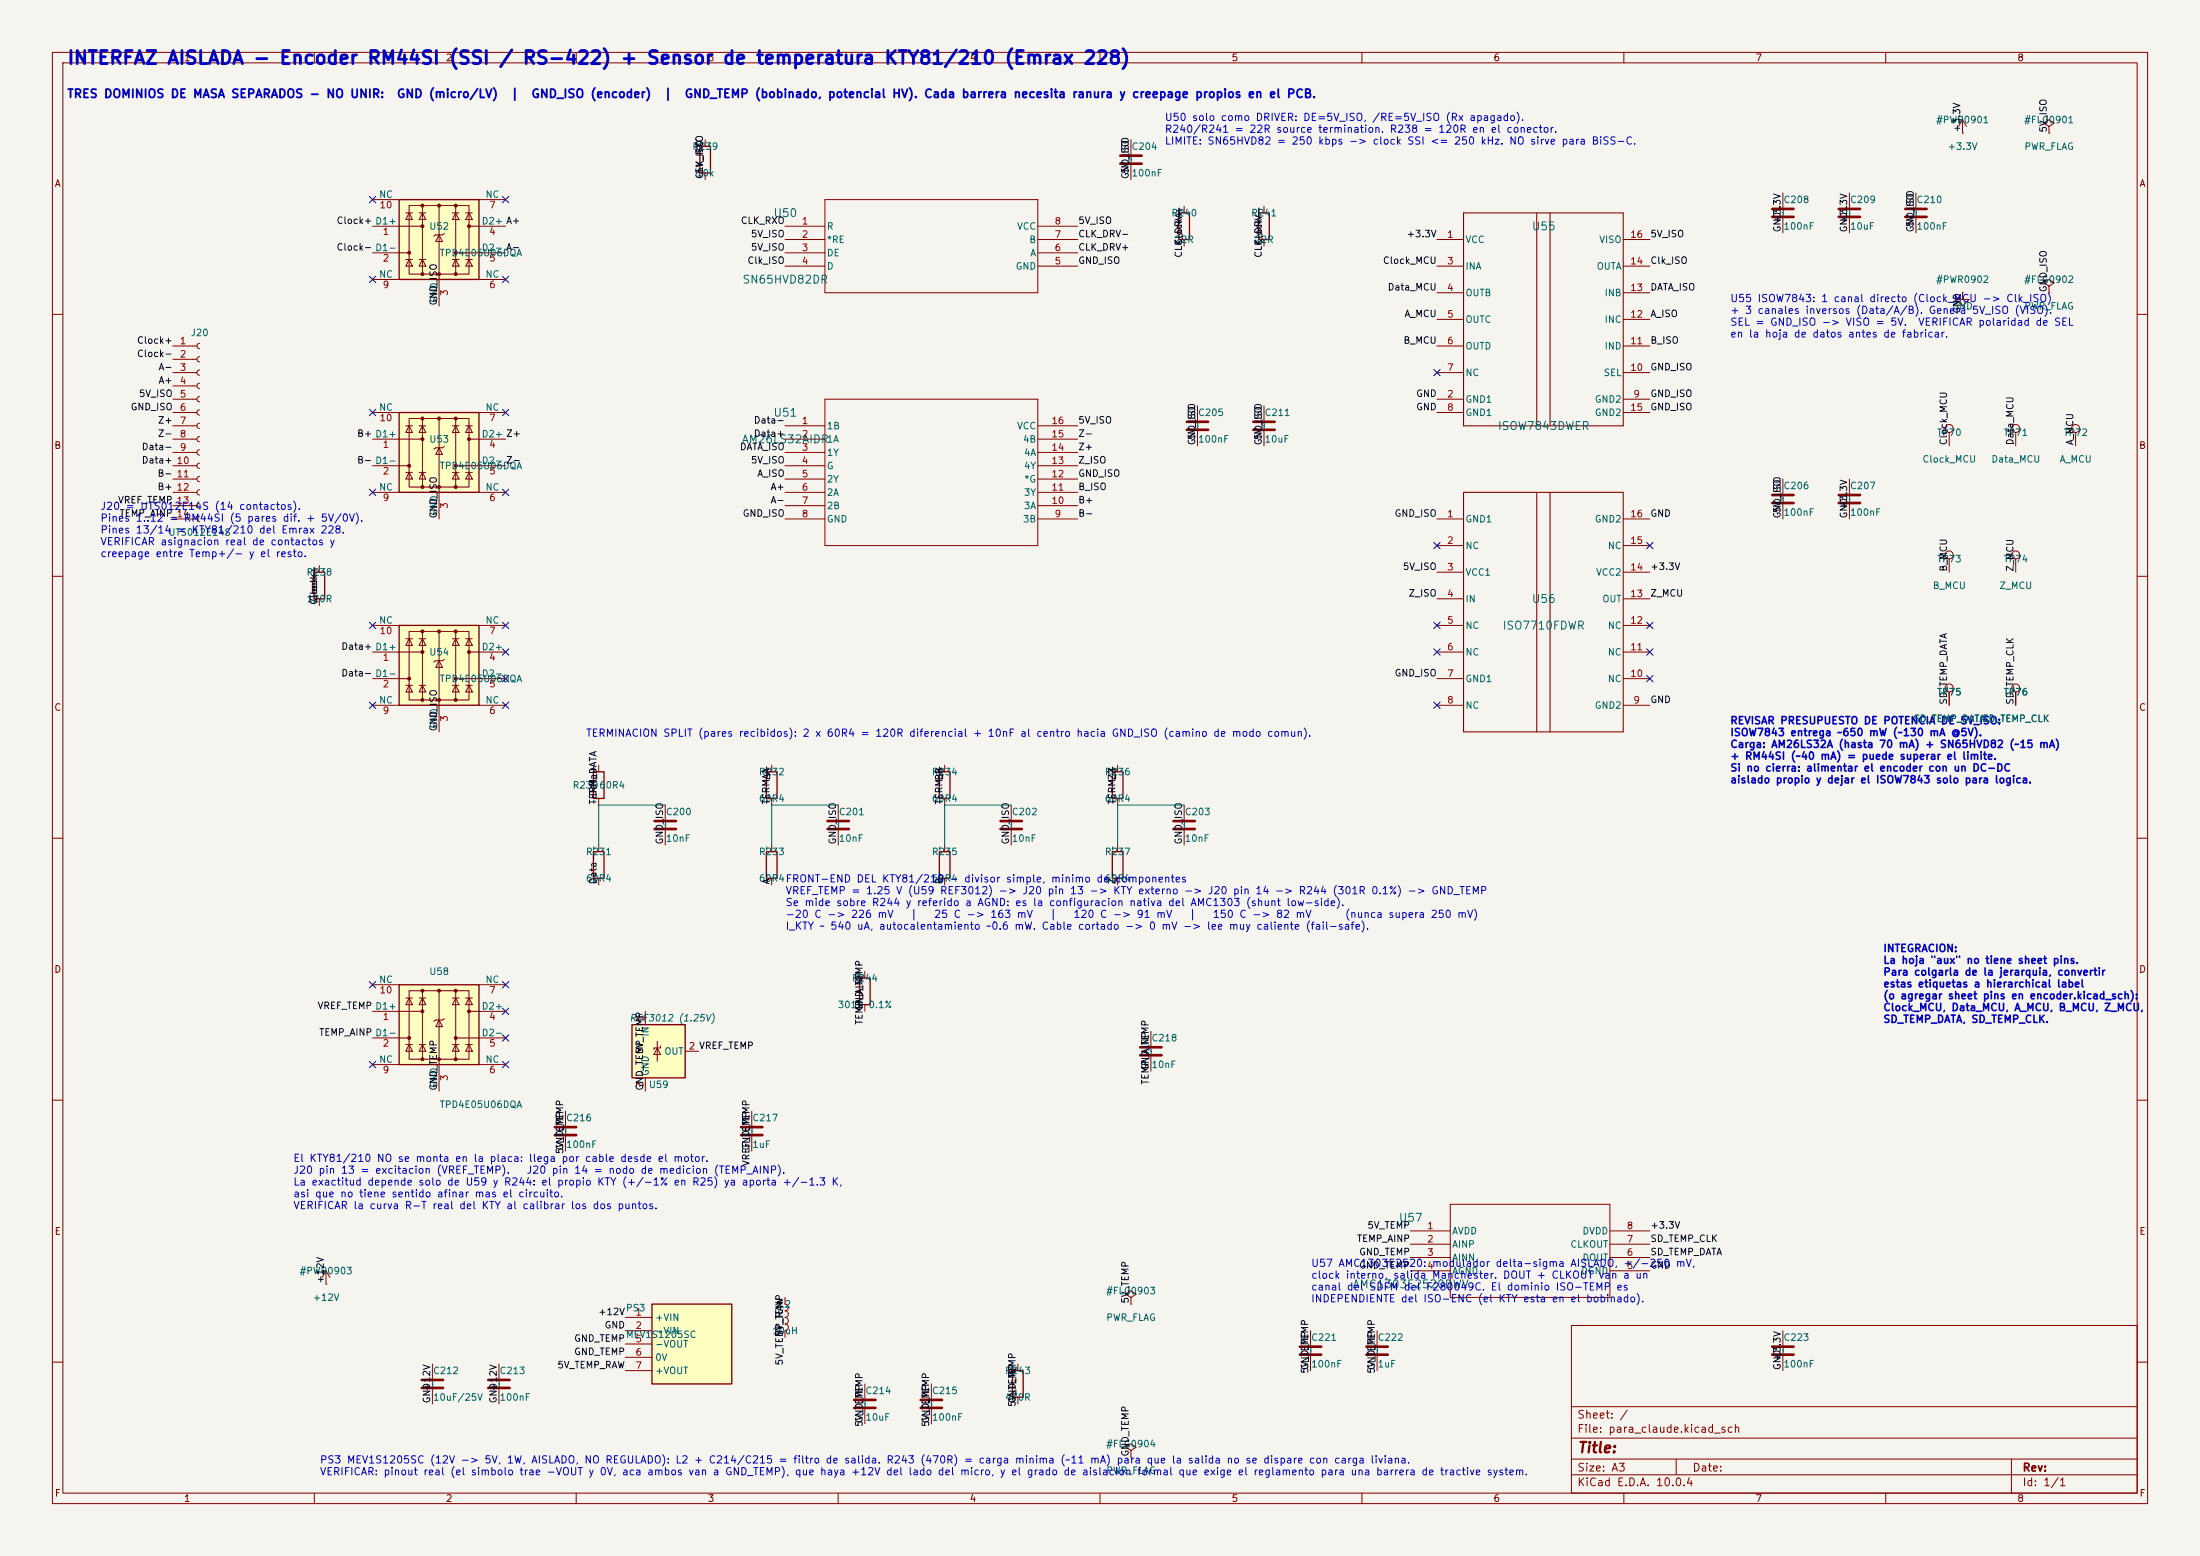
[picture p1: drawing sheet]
<svg xmlns="http://www.w3.org/2000/svg" width="420mm" height="297mm" viewBox="0 0 420 297" stroke-linecap="round" stroke-linejoin="round" font-family="sans-serif">
<path d="M0 0h420v297h-420z" fill="#f5f4ef" stroke="#f5f4ef" stroke-width=".19"/>
<g fill="none" stroke="#840000" stroke-width=".19">
<path d="M10 10h400v277h-400zM12 12h396v273h-396zM60 10v2M110 10v2M160 10v2M210 10v2M260 10v2M310 10v2M360 10v2M10 60h2M408 60h2M10 110h2"/>
<path d="M408 110h2M10 160h2M408 160h2M10 210h2M408 210h2M300 253h108v32h-108zM10 260h2M300 278.5h108M300 274.5h108M300 268.5h108M320 278.5v3M384 278.5v6.5"/>
<path d="M408 260h2M60 285v2M110 285v2M160 285v2M210 285v2M260 285v2M300 281.5h108M310 285v2M360 285v2"/>
</g>
<path d="M76.2 78.7h15.2v15.3h-15.2z" fill="#ffffc2"/>
<g fill="none" stroke="#840000" stroke-width=".19">
<path d="M241.3 39.4v1.2M241.3 45.7v1.3M274.3 45.7h5.1M274.3 50.8h5.1M274.3 55.9h5.1M309.9 45.7h5.1M309.9 50.8h5.1M309.9 55.9h5.1M33 78.7h4.6M33 76.2h4.6M33 66h4.6M33 71.1h4.6"/>
<path d="M33 68.6h4.6M33 73.7h4.6M38.1 65.5l-.4 .2-.1 .3 .1 .4 .4 .1M38.1 68.1l-.4 .1-.1 .4 .1 .3 .4 .2M38.1 70.6l-.4 .2-.1 .3 .1 .4 .4 .1M38.1 73.2l-.4 .1-.1 .4 .1 .3 .4 .2M38.1 75.7l-.4 .1-.1 .4 .1 .4 .4 .1M38.1 78.2l-.4 .2-.1 .3 .1 .4 .4 .1M71.1 78.7h5.1M78.1 79.9h11.4v13.1h-11.4zM80.6 79.9v13.1M83.8 79.9v19.2"/>
<path d="M87 79.9v13.1M91.4 78.7h5.1M241.3 77.5v2.8M274.3 78.7h5.1M274.3 76.2h5.1M274.3 61h5.1M274.3 66h5.1M274.3 71.1h5.1M309.9 78.7h5.1M309.9 76.2h5.1M309.9 61h5.1M309.9 66h5.1"/>
<path d="M309.9 71.1h5.1M33 83.8h4.6M33 88.9h4.6M33 81.3h4.6M33 94h4.6M33 86.4h4.6M33 91.4h4.6M33 96.5h4.6M33 99.1h4.6M38.1 80.8l-.4 .1-.1 .4 .1 .3 .4 .2M38.1 83.3l-.4 .2-.1 .3 .1 .4 .4 .1M38.1 85.9l-.4 .1-.1 .4 .1 .3 .4 .2"/>
<path d="M38.1 88.4l-.4 .1-.1 .4 .1 .4 .4 .1M38.1 90.9l-.4 .2-.1 .3 .1 .4 .4 .1M38.1 93.5l-.4 .1-.1 .4 .1 .3 .4 .2M38.1 96l-.4 .2-.1 .3 .1 .4 .4 .1M38.1 98.6l-.4 .1-.1 .4 .1 .3 .4 .2M71.1 83.8h9.5M71.1 88.9h7M71.1 94h5.1M77.5 81.3h1.2M77.5 90.2h1.2M78.1 81.3l.6 1.3h-1.2zM78.1 90.2l.6 1.2h-1.2z"/>
<path d="M80 81.3h1.3M80 90.2h1.3M80.6 81.3l.7 1.3h-1.3zM80.6 90.2l.7 1.2h-1.3zM83.8 85.5l.7 1.2h-1.3zM84.8 85.2l-.3 .3h-1.3l-.4 .2M86.4 81.3h1.2M86.4 90.2h1.2M87 81.3l.6 1.3h-1.2zM87 90.2l.6 1.2h-1.2zM87 88.9h9.5M88.9 81.3h1.3"/>
<path d="M88.9 90.2h1.3M89.5 81.3l.7 1.3h-1.3zM89.5 90.2l.7 1.2h-1.3zM89.5 83.8h7M91.4 94h5.1M241.3 82.3v2.8M61 108v1.2M61 114.3v1.3M114.3 146.1v1.2M114.3 152.4v1.3M127 153.7v2.8M127 158.5v2.8"/>
<path d="M114.3 161.3v1.3M114.3 167.6v1.3M62.2 245.1h.1M62.2 242.6l-.7 1.2M62.2 242.6l.8 1.2M62.2 242.6v2.5M82.5 260.3v2.8M82.5 265.2v2.8"/>
</g>
<path d="M240.3 40.6h2v5.1h-2zM76.2 78.7h15.2v15.3h-15.2zM59.9 109.2h2.1v5.1h-2.1zM113.3 147.3h2v5.1h-2zM113.3 162.6h2v5h-2z" fill="none" stroke="#840000" stroke-width=".25"/>
<g fill="#840000" stroke="#840000" stroke-width=".19">
<circle cx="78.1" cy="88.9" r=".28"/>
<circle cx="80.6" cy="79.9" r=".28"/>
<circle cx="80.6" cy="83.8" r=".28"/>
<circle cx="80.6" cy="93" r=".28"/>
<circle cx="83.8" cy="79.9" r=".28"/>
<circle cx="83.8" cy="93" r=".28"/>
<circle cx="87" cy="79.9" r=".28"/>
<circle cx="87" cy="88.9" r=".28"/>
<circle cx="87" cy="93" r=".28"/>
<circle cx="89.5" cy="83.8" r=".28"/>
</g>
<path d="M239.3 80.5h4M239.3 82h4M125 156.7h4M125 158.2h4M80.5 263.4h4.1M80.5 264.9h4.1" fill="none" stroke="#840000" stroke-width=".51"/>
<path d="M279.4 40.6h30.5v40.7h-30.5zM293.4 40.6v40.7M295.9 40.6v40.7" fill="none" stroke="#840000" stroke-width=".2"/>
<path d="M76.2 38.1h15.2v15.2h-15.2z" fill="#ffffc2"/>
<g fill="none" stroke="#840000" stroke-width=".19">
<path d="M71.1 38.1h5.1M78.1 39.2h11.4v13.1h-11.4zM80.6 39.2v13.1M83.8 39.2v19.2M87 39.2v13.1M91.4 38.1h5.1M71.1 43.2h9.5M71.1 48.3h7M71.1 53.3h5.1M77.5 40.6h1.2M77.5 49.5h1.2M78.1 40.6l.6 1.3h-1.2z"/>
<path d="M78.1 49.5l.6 1.3h-1.2zM80 40.6h1.3M80 49.5h1.3M80.6 40.6l.7 1.3h-1.3zM80.6 49.5l.7 1.3h-1.3zM83.8 44.8l.7 1.3h-1.3zM84.8 44.6l-.3 .2h-1.3l-.4 .3M86.4 40.6h1.2M86.4 49.5h1.2M87 40.6l.6 1.3h-1.2zM87 49.5l.6 1.3h-1.2zM87 48.3h9.5"/>
<path d="M88.9 40.6h1.3M88.9 49.5h1.3M89.5 40.6l.7 1.3h-1.3zM89.5 49.5l.7 1.3h-1.3zM89.5 43.2h7M91.4 53.3h5.1M228.6 77.5v2.8M228.6 82.3v2.8M160 153.7v2.8M160 158.5v2.8M194.3 260.3v1.3M194.3 266.7v1.3"/>
</g>
<path d="M76.2 38.1h15.2v15.2h-15.2zM193.3 261.6h2v5.1h-2z" fill="none" stroke="#840000" stroke-width=".25"/>
<g fill="#840000" stroke="#840000" stroke-width=".19">
<circle cx="78.1" cy="48.3" r=".28"/>
<circle cx="80.6" cy="39.2" r=".28"/>
<circle cx="80.6" cy="43.2" r=".28"/>
<circle cx="80.6" cy="52.3" r=".28"/>
<circle cx="83.8" cy="39.2" r=".28"/>
<circle cx="83.8" cy="52.3" r=".28"/>
<circle cx="87" cy="39.2" r=".28"/>
<circle cx="87" cy="48.3" r=".28"/>
<circle cx="87" cy="52.3" r=".28"/>
<circle cx="89.5" cy="43.2" r=".28"/>
</g>
<path d="M226.6 80.5h4M226.6 82h4M158 156.7h4.1M158 158.2h4.1" fill="none" stroke="#840000" stroke-width=".51"/>
<path d="M124.5 248.9h15.2v15.3h-15.2z" fill="#ffffc2"/>
<path d="M146.3 147.3h2v5.1h-2zM146.3 162.6h2v5h-2zM164.1 186.7h2v5.1h-2zM124.5 248.9h15.2v15.3h-15.2z" fill="none" stroke="#840000" stroke-width=".25"/>
<g fill="none" stroke="#840000" stroke-width=".19">
<path d="M340.4 36.8v2.8M353.1 36.8v2.8M365.8 36.8v2.8M391.2 24.1l1-.6-1-.6-1.1 .6 1.1 .6v1.3M391.2 25.4h.1M340.4 41.7v2.8M353.1 41.7v2.8M365.8 41.7v2.8M374.6 55.9v1.3h1.3l-1.3 1.2-1.2-1.2h1.2M374.6 55.9h.1M391.2 54.6l1-.6-1-.7-1.1 .7 1.1 .6v1.3M391.2 55.9h.1"/>
<path d="M157.5 76.2h40.6v27.9h-40.6zM149.9 81.3h7.6M149.9 83.8h7.6M149.9 86.4h7.6M149.9 88.9h7.6M149.9 91.4h7.6M149.9 94h7.6M149.9 96.5h7.6M149.9 99.1h7.6M198.1 81.3h7.6M198.1 83.8h7.6M198.1 86.4h7.6"/>
<path d="M198.1 88.9h7.6M198.1 91.4h7.6M198.1 94h7.6M198.1 96.5h7.6M198.1 99.1h7.6M340.4 91.4v2.8M340.4 96.3v2.8M353.1 91.4v2.8M353.1 96.3v2.8M147.3 146.1v1.2M147.3 152.4v1.3M226.1 153.7v2.8"/>
<path d="M226.1 158.5v2.8M147.3 161.3v1.3M147.3 167.6v1.3M165.1 185.4v1.3M165.1 191.8v1.2M119.4 251.5h5.1M119.4 254h5.1M119.4 256.5h5.1M119.4 259.1h5.1M149.9 247.6v1.3a.64 .64 0 0 1 .6 .7 .64 .64 0 0 1-.6 .6 .64 .64 0 0 1 .6 .6 .64 .64 0 0 1-.6 .7 .64 .64 0 0 1 .6 .6 .64 .64 0 0 1-.6 .6M149.9 252.7a.64 .64 0 0 1 .6 .7 .64 .64 0 0 1-.6 .6v1.3M95.2 260.3v2.8"/>
<path d="M95.2 265.2v2.8M119.4 261.6h5.1M165.1 264.2v2.8M165.1 269v2.8M177.8 264.2v2.8M177.8 269v2.8M215.9 276.9l1-.7-1-.6-1 .6 1 .7v1.2M215.9 278.1h.1"/>
</g>
<g fill="none" stroke="#840000" stroke-width=".51">
<path d="M338.3 39.9h4.1M351 39.9h4.1M363.7 39.9h4.1M338.3 41.4h4.1M351 41.4h4.1M363.7 41.4h4.1M338.3 94.5h4.1M338.3 96h4.1M351 94.5h4.1M351 96h4.1M224 156.7h4.1M224 158.2h4.1"/>
<path d="M93.2 263.4h4.1M93.2 264.9h4.1M163.1 267.2h4M163.1 268.7h4M175.8 267.2h4M175.8 268.7h4"/>
</g>
<path d="M76.2 119.4h15.2v15.2h-15.2z" fill="#ffffc2"/>
<g fill="none" stroke="#840000" stroke-width=".19">
<path d="M134.6 26.7v1.2M134.6 33v1.3M215.9 26.7v2.8M215.9 31.5v2.8M226.1 39.4v1.2M374.6 25.4h.1M374.6 22.9l-.7 1.2M374.6 22.9l.8 1.2M374.6 22.9v2.5M226.1 45.7v1.3M274.3 99.1h5.1M309.9 99.1h5.1"/>
<path d="M396.2 82.6v2.5M71.1 119.4h5.1M91.4 119.4h5.1M274.3 119.4h5.1M274.3 104.1h5.1M274.3 109.2h5.1M274.3 114.3h5.1M309.9 119.4h5.1M309.9 104.1h5.1M309.9 109.2h5.1M309.9 114.3h5.1M71.1 124.5h9.5"/>
<path d="M71.1 129.5h7M71.1 134.6h5.1M77.5 121.9h1.2M77.5 130.8h1.2M78.1 120.5h11.4v13.1h-11.4zM78.1 121.9l.6 1.3h-1.2zM78.1 130.8l.6 1.3h-1.2zM80 121.9h1.3M80 130.8h1.3M80.6 121.9l.7 1.3h-1.3zM80.6 130.8l.7 1.3h-1.3zM80.6 120.5v13.1"/>
<path d="M83.8 126.1l.7 1.3h-1.3zM83.8 120.5v19.2M84.8 125.9l-.3 .2h-1.3l-.4 .3M86.4 121.9h1.2M86.4 130.8h1.2M87 121.9l.6 1.3h-1.2zM87 130.8l.6 1.3h-1.2zM87 120.5v13.1M87 129.5h9.5M88.9 121.9h1.3M88.9 130.8h1.3M89.5 121.9l.7 1.3h-1.3z"/>
<path d="M89.5 130.8l.7 1.3h-1.3zM89.5 124.5h7M91.4 134.6h5.1M274.3 124.5h5.1M274.3 129.5h5.1M274.3 134.6h5.1M309.9 124.5h5.1M309.9 129.5h5.1M309.9 134.6h5.1M180.3 146.1v1.2M180.3 152.4v1.3M213.4 146.1v1.2"/>
<path d="M213.4 152.4v1.3M180.3 161.3v1.3M180.3 167.6v1.3M213.4 161.3v1.3M213.4 167.6v1.3M219.7 196.9v2.7M107.9 212.1v2.8M107.9 216.9v2.8M143.5 212.1v2.8M143.5 216.9v2.8M219.7 201.7v2.8M269.2 234.9h7.7"/>
<path d="M269.2 237.5h7.7M276.9 229.9h30.4v17.7h-30.4zM307.3 234.9h7.7M307.3 237.5h7.7M215.9 247.6l1-.6-1-.6-1 .6 1 .6v1.3M215.9 248.9h.1M250.2 254v2.8M250.2 258.8v2.8M262.9 254v2.8M262.9 258.8v2.8M269.2 240h7.7M269.2 242.6h7.7"/>
<path d="M307.3 240h7.7M307.3 242.6h7.7M340.4 254v2.8M340.4 258.8v2.8"/>
<circle cx="396.2" cy="81.8" r=".76"/>
</g>
<path d="M133.6 27.9h2v5.1h-2zM225 40.6h2.1v5.1h-2.1zM76.2 119.4h15.2v15.2h-15.2zM179.3 147.3h2.1v5.1h-2.1zM212.3 147.3h2.1v5.1h-2.1zM179.3 162.6h2.1v5h-2.1zM212.3 162.6h2.1v5h-2.1z" fill="none" stroke="#840000" stroke-width=".25"/>
<g fill="#840000" stroke="#840000" stroke-width=".19">
<circle cx="78.1" cy="129.5" r=".28"/>
<circle cx="80.6" cy="120.5" r=".28"/>
<circle cx="80.6" cy="124.5" r=".28"/>
<circle cx="80.6" cy="133.6" r=".28"/>
<circle cx="83.8" cy="120.5" r=".28"/>
<circle cx="83.8" cy="133.6" r=".28"/>
<circle cx="87" cy="120.5" r=".28"/>
<circle cx="87" cy="129.5" r=".28"/>
<circle cx="87" cy="133.6" r=".28"/>
<circle cx="89.5" cy="124.5" r=".28"/>
</g>
<g fill="none" stroke="#840000" stroke-width=".51">
<path d="M213.9 29.7h4M213.9 31.2h4M217.7 199.9h4M105.9 215.1h4.1M105.9 216.7h4.1M141.5 215.1h4M141.5 216.7h4M217.7 201.4h4M248.2 257h4M248.2 258.6h4M260.9 257h4M260.9 258.6h4"/>
<path d="M338.3 257h4.1M338.3 258.6h4.1"/>
</g>
<path d="M279.4 94h30.5v45.7h-30.5zM293.4 94v45.7M295.9 94v45.7" fill="none" stroke="#840000" stroke-width=".2"/>
<path d="M120.6 195.6h10.2v10.1h-10.2z" fill="#ffffc2"/>
<path d="M120.6 195.6h10.2v10.1h-10.2z" fill="none" stroke="#840000" stroke-width=".25"/>
<path d="M193 153.7v2.8M193 158.5v2.8M123.2 193v2.6M125.5 198.8v3.8M126.1 199.6v.4h-1.3v.4M123.2 205.7v2.6M125.5 200l.6 1.3h-1.3zM130.8 200.7h2.5" fill="none" stroke="#840000" stroke-width=".19"/>
<path d="M191 156.7h4.1M191 158.2h4.1" fill="none" stroke="#840000" stroke-width=".51"/>
<path d="M76.2 188h15.2v15.2h-15.2z" fill="#ffffc2"/>
<g fill="none" stroke="#840000" stroke-width=".19">
<path d="M157.5 38.1h40.6v17.8h-40.6zM149.9 43.2h7.6M149.9 45.7h7.6M149.9 48.3h7.6M149.9 50.8h7.6M198.1 43.2h7.6M198.1 45.7h7.6M198.1 48.3h7.6M198.1 50.8h7.6M372.1 82.6v2.5M384.8 82.6v2.5M372.1 106.7v2.5"/>
<path d="M384.8 106.7v2.5M372.1 132.1v2.5M384.8 132.1v2.5M71.1 193h9.5M71.1 198.1h7M71.1 188h5.1M77.5 190.5h1.2M77.5 199.4h1.2M78.1 189.1h11.4v13.1h-11.4zM78.1 190.5l.6 1.3h-1.2zM78.1 199.4l.6 1.3h-1.2zM80 190.5h1.3"/>
<path d="M80 199.4h1.3M80.6 190.5l.7 1.3h-1.3zM80.6 199.4l.7 1.3h-1.3zM80.6 189.1v13.1M83.8 194.7l.7 1.3h-1.3zM83.8 189.1v19.2M84.8 194.4l-.3 .3h-1.3l-.4 .2M86.4 190.5h1.2M86.4 199.4h1.2M87 190.5l.6 1.3h-1.2zM87 199.4l.6 1.3h-1.2zM87 189.1v13.1"/>
<path d="M87 198.1h9.5M88.9 190.5h1.3M88.9 199.4h1.3M89.5 190.5l.7 1.3h-1.3zM89.5 199.4l.7 1.3h-1.3zM89.5 193h7M91.4 188h5.1M71.1 203.2h5.1M91.4 203.2h5.1"/>
<circle cx="372.1" cy="81.8" r=".76"/>
<circle cx="384.8" cy="81.8" r=".76"/>
<circle cx="372.1" cy="105.9" r=".76"/>
<circle cx="384.8" cy="105.9" r=".76"/>
<circle cx="372.1" cy="131.3" r=".76"/>
<circle cx="384.8" cy="131.3" r=".76"/>
</g>
<path d="M76.2 188h15.2v15.2h-15.2z" fill="none" stroke="#840000" stroke-width=".25"/>
<g fill="#840000" stroke="#840000" stroke-width=".19">
<circle cx="78.1" cy="198.1" r=".28"/>
<circle cx="80.6" cy="189.1" r=".28"/>
<circle cx="80.6" cy="193" r=".28"/>
<circle cx="80.6" cy="202.2" r=".28"/>
<circle cx="83.8" cy="189.1" r=".28"/>
<circle cx="83.8" cy="202.2" r=".28"/>
<circle cx="87" cy="189.1" r=".28"/>
<circle cx="87" cy="198.1" r=".28"/>
<circle cx="87" cy="202.2" r=".28"/>
<circle cx="89.5" cy="193" r=".28"/>
</g>
<path d="M127 153.7h-12.7v7.6M160 153.7h-12.7v7.6M193 153.7h-12.7v7.6M226.1 153.7h-12.7v7.6" fill="none" stroke="#009600" stroke-width=".19"/>
<g fill="none" stroke="#000084" stroke-width=".19">
<path d="M70.5 37.5l1.2 1.2M71.7 37.5l-1.2 1.2M95.9 37.5l1.2 1.2M97.1 37.5l-1.2 1.2M70.5 52.7l1.2 1.2M71.7 52.7l-1.2 1.2M95.9 52.7l1.2 1.2M97.1 52.7l-1.2 1.2M70.5 78.1l1.2 1.2M71.7 78.1l-1.2 1.2M95.9 78.1l1.2 1.2M97.1 78.1l-1.2 1.2"/>
<path d="M273.7 70.5l1.2 1.2M274.9 70.5l-1.2 1.2M70.5 93.4l1.2 1.2M71.7 93.4l-1.2 1.2M95.9 93.4l1.2 1.2M97.1 93.4l-1.2 1.2M70.5 118.8l1.2 1.2M71.7 118.8l-1.2 1.2M95.9 118.8l1.2 1.2M97.1 118.8l-1.2 1.2M273.7 103.5l1.2 1.2M273.7 118.8l1.2 1.2"/>
<path d="M274.9 103.5l-1.2 1.2M274.9 118.8l-1.2 1.2M314.4 118.8l1.2 1.2M314.4 103.5l1.2 1.2M315.6 118.8l-1.2 1.2M315.6 103.5l-1.2 1.2M70.5 134l1.2 1.2M71.7 134l-1.2 1.2M95.9 128.9l1.2 1.2M95.9 123.9l1.2 1.2M95.9 134l1.2 1.2M97.1 128.9l-1.2 1.2"/>
<path d="M97.1 123.9l-1.2 1.2M97.1 134l-1.2 1.2M273.7 134l1.2 1.2M273.7 123.9l1.2 1.2M274.9 134l-1.2 1.2M274.9 123.9l-1.2 1.2M314.4 128.9l1.2 1.2M314.4 123.9l1.2 1.2M315.6 128.9l-1.2 1.2M315.6 123.9l-1.2 1.2M70.5 187.4l1.2 1.2M71.7 187.4l-1.2 1.2"/>
<path d="M95.9 192.4l1.2 1.2M95.9 197.5l1.2 1.2M95.9 187.4l1.2 1.2M97.1 192.4l-1.2 1.2M97.1 197.5l-1.2 1.2M97.1 187.4l-1.2 1.2M70.5 202.6l1.2 1.2M71.7 202.6l-1.2 1.2M95.9 202.6l1.2 1.2M97.1 202.6l-1.2 1.2"/>
</g>
<text font-size="2.5" fill="#0000c2" x="12.7" y="12.9">INTERFAZ AISLADA - Encoder RM44SI (SSI / RS-422) + Sensor de temperatura KTY81/210 (Emrax 228)</text>
<text font-size="2" fill="#840000" x="301" y="277.8">Title:</text>
<g font-size="1.6" fill="#0000c2">
<text x="12.7" y="19.1">TRES DOMINIOS DE MASA SEPARADOS - NO UNIR:</text>
<text x="75.6" y="19.1">GND (micro/LV)</text>
<text x="97.3" y="19.1">|</text>
<text x="101.3" y="19.1">GND_ISO (encoder)</text>
<text x="126.6" y="19.1">|</text>
<text x="130.6" y="19.1">GND_TEMP (bobinado, potencial HV). Cada barrera necesita ranura y creepage propios en el PCB.</text>
</g>
<g font-size="1.5" fill="#006464">
<text x="147.5" y="41.8">U50</text>
<text x="292.3" y="44.3">U55</text>
<text x="141.6" y="54.5">SN65HVD82DR</text>
<text x="147.5" y="79.9">U51</text>
<text x="285.8" y="82.4">ISOW7843DWER</text>
<text x="141.5" y="85">AM26LS32AIDR</text>
<text x="292.3" y="115.5">U56</text>
<text x="286.7" y="120.5">ISO7710FDWR</text>
<text x="266.9" y="233.6">U57</text>
<text x="258.1" y="246.3">AMC1303E2520DWV</text>
</g>
<g font-size="1.5" fill="#840000">
<text x="301" y="273.8">File: para_claude.kicad_sch</text>
<text x="301" y="271.1">Sheet: /</text>
<text x="301" y="281.2">Size: A3</text>
<text x="323" y="281.2">Date:</text>
<text x="386" y="281.2">Rev:</text>
<text x="301" y="284">KiCad E.D.A. 10.0.4</text>
<text x="386" y="284">Id: 1/1</text>
</g>
<g font-size="1.4" fill="#0000c2">
<text x="222.2" y="23.4">U50 solo como DRIVER: DE=5V_ISO, /RE=5V_ISO (Rx apagado).</text>
<text x="222.2" y="25.7">R240/R241 = 22R source termination. R238 = 120R en el conector.</text>
<text x="222.2" y="27.9">LIMITE: SN65HVD82 = 250 kbps -&gt; clock SSI &lt;= 250 kHz. NO sirve para BiSS-C.</text>
<text x="330.2" y="58">U55 ISOW7843: 1 canal directo (Clock_MCU -&gt; Clk_ISO)</text>
<text x="330.2" y="60.3">+ 3 canales inversos (Data/A/B). Genera 5V_ISO (VISO).</text>
<text x="330.2" y="62.5">SEL = GND_ISO -&gt; VISO = 5V.</text>
<text x="330.2" y="64.8">en la hoja de datos antes de fabricar.</text>
<text x="366.1" y="62.5">VERIFICAR polaridad de SEL</text>
<text x="19" y="97.7">J20 = UTS012E14S (14 contactos).</text>
<text x="19" y="99.9">Pines 1..12 = RM44SI (5 pares dif. + 5V/0V).</text>
<text x="19" y="102.2">Pines 13/14 = KTY81/210 del Emrax 228.</text>
<text x="19" y="104.4">VERIFICAR asignacion real de contactos y</text>
<text x="19" y="106.7">creepage entre Temp+/- y el resto.</text>
<text x="111.8" y="141">TERMINACION SPLIT (pares recibidos): 2 x 60R4 = 120R diferencial + 10nF al centro hacia GND_ISO (camino de modo comun).</text>
<text x="330.2" y="138.6">REVISAR PRESUPUESTO DE POTENCIA DE 5V_ISO:</text>
<text x="330.2" y="140.8">ISOW7843 entrega ~650 mW (~130 mA @5V).</text>
<text x="330.2" y="143.1">Carga: AM26LS32A (hasta 70 mA) + SN65HVD82 (~15 mA)</text>
<text x="330.2" y="145.4">+ RM44SI (~40 mA) = puede superar el limite.</text>
<text x="330.2" y="147.6">Si no cierra: alimentar el encoder con un DC-DC</text>
<text x="330.2" y="149.9">aislado propio y dejar el ISOW7843 solo para logica.</text>
<text x="149.9" y="171">VREF_TEMP = 1.25 V (U59 REF3012) -&gt; J20 pin 13 -&gt; KTY externo -&gt; J20 pin 14 -&gt; R244 (301R 0.1%) -&gt; GND_TEMP</text>
<text x="149.9" y="173.3">Se mide sobre R244 y referido a AGND: es la configuracion nativa del AMC1303 (shunt low-side).</text>
<text x="149.9" y="175.5">-20 C -&gt; 226 mV</text>
<text x="149.9" y="177.8">I_KTY ~ 540 uA, autocalentamiento ~0.6 mW. Cable cortado -&gt; 0 mV -&gt; lee muy caliente (fail-safe).</text>
<text x="173.7" y="175.5">|</text>
<text x="178.2" y="175.5">25 C -&gt; 163 mV</text>
<text x="200.3" y="175.5">|</text>
<text x="204.8" y="175.5">120 C -&gt; 91 mV</text>
<text x="226.9" y="175.5">|</text>
<text x="231.4" y="175.5">150 C -&gt; 82 mV</text>
<text x="256.7" y="175.5">(nunca supera 250 mV)</text>
<text x="359.4" y="182.1">INTEGRACION:</text>
<text x="359.4" y="184.3">La hoja &quot;aux&quot; no tiene sheet pins.</text>
<text x="359.4" y="186.6">Para colgarla de la jerarquia, convertir</text>
<text x="359.4" y="188.8">estas etiquetas a hierarchical label</text>
<text x="359.4" y="191.1">(o agregar sheet pins en encoder.kicad_sch):</text>
<text x="359.4" y="193.3">Clock_MCU, Data_MCU, A_MCU, B_MCU, Z_MCU,</text>
<text x="359.4" y="195.6">SD_TEMP_DATA, SD_TEMP_CLK.</text>
<text x="55.9" y="222.1">El KTY81/210 NO se monta en la placa: llega por cable desde el motor.</text>
<text x="55.9" y="224.4">J20 pin 13 = excitacion (VREF_TEMP).</text>
<text x="55.9" y="226.6">La exactitud depende solo de U59 y R244: el propio KTY (+/-1% en R25) ya aporta +/-1.3 K,</text>
<text x="100.4" y="224.4">J20 pin 14 = nodo de medicion (TEMP_AINP).</text>
<text x="55.9" y="228.9">asi que no tiene sentido afinar mas el circuito.</text>
<text x="55.9" y="231.1">VERIFICAR la curva R-T real del KTY al calibrar los dos puntos.</text>
<text x="250.2" y="242.2">U57 AMC1303E2520: modulador delta-sigma AISLADO, +/-250</text>
<text x="250.2" y="244.4">clock interno, salida Manchester. DOUT + CLKOUT van a un</text>
<text x="250.2" y="246.7">canal del SDFM del F280049C. El dominio ISO-TEMP</text>
<text x="250.2" y="248.9">INDEPENDIENTE del ISO-ENC (el KTY esta en el bobinado).</text>
<text x="308.5" y="246.7">es</text>
<text x="61" y="279.7">PS3 MEV1S1205SC (12V -&gt; 5V, 1W, AISLADO, NO REGULADO): L2 + C214/C215 = filtro de salida. R243 (470R) = carga minima (~11 mA) para que la salida no se dispare con carga liviana.</text>
<text x="61" y="281.9">VERIFICAR: pinout real (el simbolo trae -VOUT y 0V, aca ambos van a GND_TEMP), que haya +12V del lado del micro, y el grado de aislacion formal que exige el reglamento para una barrera de tractive system.</text>
</g>
<g font-size="1.3" fill="#840000">
<text x="35" y="12">1</text>
<text x="85" y="12">2</text>
<text x="135" y="12">3</text>
<text x="185" y="12">4</text>
<text x="235" y="12">5</text>
<text x="285" y="12">6</text>
<text x="335" y="12">7</text>
<text x="385" y="12">8</text>
<text x="10.3" y="36">A</text>
<text x="408.3" y="36">A</text>
<text x="10.3" y="86">B</text>
<text x="408.2" y="86">B</text>
<text x="10.3" y="136">C</text>
<text x="408.2" y="136">C</text>
<text x="10.3" y="186">D</text>
<text x="408.2" y="186">D</text>
<text x="10.3" y="236">E</text>
<text x="408.3" y="236">E</text>
<text x="10.3" y="286">F</text>
<text x="35" y="287">1</text>
<text x="85" y="287">2</text>
<text x="135" y="287">3</text>
<text x="185" y="287">4</text>
<text x="235" y="287">5</text>
<text x="285" y="287">6</text>
<text x="335" y="287">7</text>
<text x="385" y="287">8</text>
<text x="408.3" y="286">F</text>
</g>
<g font-size="1.3" fill="#006464">
<text x="369.5" y="23.8">#PWR0901</text>
<text x="386.3" y="23.8">#FLG0901</text>
<text x="132.1" y="28.9">R239</text>
<text x="134.6" y="27.9" transform="rotate(-90 134.6 27.9)">~</text>
<text x="215.9" y="28.9">C204</text>
<text x="371.7" y="28.9">+3.3V</text>
<text x="386.3" y="28.9">PWR_FLAG</text>
<text x="132.8" y="34">10k</text>
<text x="134.6" y="34.2" transform="rotate(-90 134.6 34.2)">~5V_ISO</text>
<text x="215.9" y="34">100nF</text>
<text x="216.9" y="30.8" transform="rotate(-90 216.9 30.8)">~</text>
<text x="72.3" y="38.1">NC</text>
<text x="92.6" y="38.1">NC</text>
<text x="223.5" y="41.6">R240</text>
<text x="238.7" y="41.6">R241</text>
<text x="340.4" y="39.1">C208</text>
<text x="341.3" y="41" transform="rotate(-90 341.3 41)">~</text>
<text x="353.1" y="39.1">C209</text>
<text x="354" y="41" transform="rotate(-90 354 41)">~</text>
<text x="365.8" y="39.1">C210</text>
<text x="366.7" y="41" transform="rotate(-90 366.7 41)">~</text>
<text x="81.8" y="44.2">U52</text>
<text x="91.9" y="43.2">D2+ A+</text>
<text x="157.7" y="44.2">R</text>
<text x="157.7" y="46.7">*RE</text>
<text x="194" y="44.2">VCC</text>
<text x="196.4" y="46.7">B</text>
<text x="224.1" y="46.7">22R</text>
<text x="226" y="46.9" transform="rotate(-90 226 46.9)">~</text>
<text x="239.4" y="46.7">22R</text>
<text x="241.3" y="46.9" transform="rotate(-90 241.3 46.9)">~</text>
<text x="279.7" y="46.7">VCC</text>
<text x="305.2" y="46.7">VISO</text>
<text x="340.4" y="44.2">100nF</text>
<text x="353.1" y="44.2">10uF</text>
<text x="365.8" y="44.2">100nF</text>
<text x="72.3" y="53.3">NC</text>
<text x="83.8" y="49.2">TPD4E05U06DQA</text>
<text x="91.9" y="48.2">D2- A-</text>
<text x="92.6" y="53.3">NC</text>
<text x="157.7" y="49.2">DE</text>
<text x="157.7" y="51.8">D</text>
<text x="193.8" y="51.8">GND</text>
<text x="196.6" y="49.2">A</text>
<text x="279.7" y="51.8">INA</text>
<text x="304.7" y="51.8">OUTA</text>
<text x="83.8" y="57.9" transform="rotate(-90 83.8 57.9)">GND</text>
<text x="279.7" y="56.9">OUTB</text>
<text x="306.2" y="56.9">INB</text>
<text x="369.5" y="54.3">#PWR0902</text>
<text x="372.6" y="59.4">GND</text>
<text x="386.3" y="54.3">#FLG0902</text>
<text x="386.3" y="59.4">PWR_FLAG</text>
<text x="36.3" y="64.5">J20</text>
<text x="279.7" y="61.9">OUTC</text>
<text x="306.2" y="61.9">INC</text>
<text x="279.7" y="67">OUTD</text>
<text x="306.2" y="67">IND</text>
<text x="279.7" y="77.2">GND1</text>
<text x="279.7" y="72.1">NC</text>
<text x="304.3" y="77.2">GND2</text>
<text x="306" y="72.1">SEL</text>
<text x="72.3" y="78.7">NC</text>
<text x="91.9" y="83.8">D2+ Z+</text>
<text x="92.6" y="78.7">NC</text>
<text x="157.7" y="82.3">1B</text>
<text x="194" y="82.3">VCC</text>
<text x="228.6" y="79.7">C205</text>
<text x="229.6" y="81.6" transform="rotate(-90 229.6 81.6)">~</text>
<text x="241.3" y="79.7">C211</text>
<text x="242.3" y="81.6" transform="rotate(-90 242.3 81.6)">~</text>
<text x="279.7" y="79.7">GND1</text>
<text x="304.3" y="79.7">GND2</text>
<text x="369.7" y="83.5">TP70</text>
<text x="382.4" y="83.5">TP71</text>
<text x="393.8" y="83.5">TP72</text>
<text x="81.8" y="84.8">U53</text>
<text x="83.8" y="89.9">TPD4E05U06DQA</text>
<text x="91.9" y="88.9">D2- Z-</text>
<text x="157.7" y="84.8">1A</text>
<text x="157.7" y="87.3">1Y</text>
<text x="157.7" y="89.9">G</text>
<text x="195.2" y="84.8">4B</text>
<text x="195.4" y="89.9">4Y</text>
<text x="195.4" y="87.3">4A</text>
<text x="228.6" y="84.8">100nF</text>
<text x="241.3" y="84.8">10uF</text>
<text x="366.9" y="88.6">Clock_MCU</text>
<text x="380.1" y="88.6">Data_MCU</text>
<text x="393.1" y="88.6">A_MCU</text>
<text x="72.3" y="94">NC</text>
<text x="92.6" y="94">NC</text>
<text x="157.7" y="92.4">2Y</text>
<text x="157.7" y="95">2A</text>
<text x="195.4" y="95">3Y</text>
<text x="195.4" y="92.4">*G</text>
<text x="340.4" y="93.7">C206</text>
<text x="341.3" y="95.6" transform="rotate(-90 341.3 95.6)">~</text>
<text x="353.1" y="93.7">C207</text>
<text x="354" y="95.6" transform="rotate(-90 354 95.6)">~</text>
<text x="83.8" y="98.6" transform="rotate(-90 83.8 98.6)">GND</text>
<text x="157.7" y="97.5">2B</text>
<text x="157.7" y="100">GND</text>
<text x="195.2" y="100">3B</text>
<text x="195.4" y="97.5">3A</text>
<text x="279.7" y="100">GND1</text>
<text x="304.3" y="100">GND2</text>
<text x="340.4" y="98.8">100nF</text>
<text x="353.1" y="98.8">100nF</text>
<text x="32" y="102.6">UTS012E14S</text>
<text x="279.7" y="105.1">NC</text>
<text x="306.8" y="105.1">NC</text>
<text x="369.7" y="107.7">TP73</text>
<text x="382.4" y="107.7">TP74</text>
<text x="58.4" y="110.2">R238</text>
<text x="279.7" y="110.2">VCC1</text>
<text x="304.6" y="110.2">VCC2</text>
<text x="368.9" y="112.7">B_MCU</text>
<text x="381.6" y="112.7">Z_MCU</text>
<text x="58.4" y="115.3">120R</text>
<text x="60.9" y="115.5" transform="rotate(-90 60.9 115.5)">~Clock+</text>
<text x="72.3" y="119.4">NC</text>
<text x="92.6" y="119.4">NC</text>
<text x="279.7" y="115.3">IN</text>
<text x="305.8" y="115.3">OUT</text>
<text x="81.8" y="125.4">U54</text>
<text x="91.9" y="124.4">D2+</text>
<text x="279.7" y="120.4">NC</text>
<text x="279.7" y="125.4">NC</text>
<text x="306.8" y="125.4">NC</text>
<text x="306.8" y="120.4">NC</text>
<text x="83.8" y="130.5">TPD4E05U06DQA</text>
<text x="91.9" y="129.5">D2-</text>
<text x="279.7" y="130.5">GND1</text>
<text x="306.8" y="130.5">NC</text>
<text x="72.3" y="134.6">NC</text>
<text x="92.6" y="134.6">NC</text>
<text x="279.7" y="135.6">NC</text>
<text x="304.3" y="135.6">GND2</text>
<text x="369.7" y="133.1">TP75</text>
<text x="382.4" y="133.1">TP76</text>
<text x="83.8" y="139.2" transform="rotate(-90 83.8 139.2)">GND</text>
<text x="365.2" y="138.1">SD_TEMP_DATA</text>
<text x="378.3" y="138.1">SD_TEMP_CLK</text>
<text x="114.3" y="147.2" transform="rotate(-90 114.3 147.2)">~</text>
<text x="144.8" y="148.3">R232</text>
<text x="147.3" y="147.2" transform="rotate(-90 147.3 147.2)">~</text>
<text x="177.8" y="148.3">R234</text>
<text x="180.3" y="147.2" transform="rotate(-90 180.3 147.2)">~</text>
<text x="210.8" y="148.3">R236</text>
<text x="213.3" y="147.2" transform="rotate(-90 213.3 147.2)">~</text>
<text x="109.2" y="150.8">R23060R4</text>
<text x="114.3" y="153.6" transform="rotate(-90 114.3 153.6)">~</text>
<text x="127" y="155.9">C200</text>
<text x="144.8" y="153.4">60R4</text>
<text x="147.3" y="153.6" transform="rotate(-90 147.3 153.6)">~</text>
<text x="160" y="155.9">C201</text>
<text x="177.8" y="153.4">60R4</text>
<text x="180.3" y="153.6" transform="rotate(-90 180.3 153.6)">~</text>
<text x="193" y="155.9">C202</text>
<text x="210.8" y="153.4">60R4</text>
<text x="213.3" y="153.6" transform="rotate(-90 213.3 153.6)">~</text>
<text x="226.1" y="155.9">C203</text>
<text x="127" y="161">10nF</text>
<text x="128" y="157.8" transform="rotate(-90 128 157.8)">~</text>
<text x="160" y="161">10nF</text>
<text x="161" y="157.8" transform="rotate(-90 161 157.8)">~</text>
<text x="193" y="161">10nF</text>
<text x="194" y="157.8" transform="rotate(-90 194 157.8)">~</text>
<text x="226.1" y="161">10nF</text>
<text x="227" y="157.8" transform="rotate(-90 227 157.8)">~</text>
<text x="111.7" y="163.5">R231</text>
<text x="114.3" y="162.5" transform="rotate(-90 114.3 162.5)">~</text>
<text x="144.8" y="163.5">R233</text>
<text x="147.3" y="162.5" transform="rotate(-90 147.3 162.5)">~</text>
<text x="177.8" y="163.5">R235</text>
<text x="180.3" y="162.5" transform="rotate(-90 180.3 162.5)">~</text>
<text x="210.8" y="163.5">R237</text>
<text x="213.3" y="162.5" transform="rotate(-90 213.3 162.5)">~</text>
<text x="111.7" y="168.6">60R4</text>
<text x="114.3" y="168.8" transform="rotate(-90 114.3 168.8)">~</text>
<text x="144.8" y="168.6">60R4FRONT-END DEL KTY81/210 - divisor simple, minimo de componentes</text>
<text x="147.3" y="168.8" transform="rotate(-90 147.3 168.8)">~</text>
<text x="177.8" y="168.6">60R4</text>
<text x="180.3" y="168.8" transform="rotate(-90 180.3 168.8)">~</text>
<text x="210.8" y="168.6">60R4</text>
<text x="213.3" y="168.8" transform="rotate(-90 213.3 168.8)">~</text>
<text x="72.3" y="187.9">NC</text>
<text x="81.8" y="186.4">U58</text>
<text x="92.6" y="187.9">NC</text>
<text x="162.5" y="187.7">R244</text>
<text x="165.1" y="186.6" transform="rotate(-90 165.1 186.6)">~</text>
<text x="91.9" y="193">D2+</text>
<text x="120.1" y="195.3">REF3012 (1.25V)</text>
<text x="124.2" y="198" transform="rotate(-90 124.2 198)">IN</text>
<text x="159.8" y="192.7">301R 0.1%</text>
<text x="165.1" y="193" transform="rotate(-90 165.1 193)">~</text>
<text x="72.3" y="203.2">NC</text>
<text x="91.9" y="198.1">D2-</text>
<text x="92.6" y="203.2">NC</text>
<text x="126.7" y="201.6">OUT</text>
<text x="219.7" y="199.1">C218</text>
<text x="220.7" y="201" transform="rotate(-90 220.7 201)">~</text>
<text x="83.8" y="207.8" transform="rotate(-90 83.8 207.8)">GND</text>
<text x="123.8" y="208">U59</text>
<text x="124.2" y="205.5" transform="rotate(-90 124.2 205.5)">GND</text>
<text x="219.7" y="204.2">10nF</text>
<text x="83.8" y="211.8">TPD4E05U06DQA</text>
<text x="108" y="214.3">C216</text>
<text x="143.5" y="214.3">C217</text>
<text x="108" y="219.4">100nF</text>
<text x="108.9" y="216.2" transform="rotate(-90 108.9 216.2)">~</text>
<text x="143.5" y="219.4">1uF</text>
<text x="144.5" y="216.2" transform="rotate(-90 144.5 216.2)">~</text>
<text x="277.1" y="235.9">AVDD</text>
<text x="277.1" y="238.5">AINP</text>
<text x="299.7" y="238.5">CLKOUT</text>
<text x="302" y="235.9">DVDD</text>
<text x="57.1" y="243.5">#PWR0903</text>
<text x="277.1" y="241">AINN</text>
<text x="277.1" y="243.5">AGND</text>
<text x="301.7" y="243.5">DGND</text>
<text x="302" y="241">DOUT</text>
<text x="59.6" y="248.6">+12V</text>
<text x="119.4" y="250.6">PS3</text>
<text x="148.6" y="249.9">L2</text>
<text x="211.1" y="247.4">#FLG0903</text>
<text x="119.4" y="255.7">MEV1S1205SC</text>
<text x="125" y="252.4">+VIN</text>
<text x="125" y="255">-VIN</text>
<text x="125" y="257.5">-VOUT</text>
<text x="147.3" y="255">10uH</text>
<text x="211.1" y="252.4">PWR_FLAG</text>
<text x="250.2" y="256.2">C221</text>
<text x="262.9" y="256.2">C222</text>
<text x="340.4" y="256.2">C223</text>
<text x="82.6" y="262.6">C212</text>
<text x="95.3" y="262.6">C213</text>
<text x="125" y="260.1">0V</text>
<text x="125" y="262.6">+VOUT</text>
<text x="191.8" y="262.6">R243</text>
<text x="194.3" y="261.5" transform="rotate(-90 194.3 261.5)">~</text>
<text x="250.2" y="261.3">100nF</text>
<text x="251.2" y="258.2" transform="rotate(-90 251.2 258.2)">~</text>
<text x="262.9" y="261.3">1uF</text>
<text x="263.9" y="258.2" transform="rotate(-90 263.9 258.2)">~</text>
<text x="340.4" y="261.3">100nF</text>
<text x="341.3" y="258.2" transform="rotate(-90 341.3 258.2)">~</text>
<text x="82.6" y="267.7">10uF/25V</text>
<text x="83.5" y="264.5" transform="rotate(-90 83.5 264.5)">~</text>
<text x="95.3" y="267.7">100nF</text>
<text x="96.2" y="264.5" transform="rotate(-90 96.2 264.5)">~</text>
<text x="165.1" y="266.4">C214</text>
<text x="166.1" y="268.3" transform="rotate(-90 166.1 268.3)">~</text>
<text x="177.8" y="266.4">C215</text>
<text x="178.8" y="268.3" transform="rotate(-90 178.8 268.3)">~</text>
<text x="191.8" y="267.7">470R</text>
<text x="194.3" y="267.9" transform="rotate(-90 194.3 267.9)">~</text>
<text x="165.1" y="271.5">10uF</text>
<text x="177.8" y="271.5">100nF</text>
<text x="211.1" y="276.6">#FLG0904</text>
<text x="211.1" y="281.6">PWR_FLAG</text>
</g>
<g font-size="1.3" fill="#0f0f0f">
<text x="374.5" y="25.4" transform="rotate(-90 374.5 25.4)">+3.3V</text>
<text x="391" y="25.4" transform="rotate(-90 391 25.4)">5V_ISO</text>
<text x="134.5" y="34.3" transform="rotate(-90 134.5 34.3)">CLK_RXO</text>
<text x="215.8" y="34.3" transform="rotate(-90 215.8 34.3)">GND_ISO</text>
<text x="215.8" y="33.3" transform="rotate(-90 215.8 33.3)">5V_ISO</text>
<text x="64.1" y="43.1">Clock+ D1+</text>
<text x="141.3" y="43.1">CLK_RXO</text>
<text x="143.2" y="45.6">5V_ISO</text>
<text x="205.7" y="45.6">CLK_DRV-</text>
<text x="205.7" y="43.1">5V_ISO</text>
<text x="225.9" y="47" transform="rotate(-90 225.9 47)">Clock+~</text>
<text x="241.2" y="47" transform="rotate(-90 241.2 47)">Clock-~</text>
<text x="268.4" y="45.6">+3.3V</text>
<text x="315" y="45.6">5V_ISO</text>
<text x="340.2" y="44.4" transform="rotate(-90 340.2 44.4)">GND</text>
<text x="340.2" y="42.7" transform="rotate(-90 340.2 42.7)">+3.3V</text>
<text x="352.9" y="44.4" transform="rotate(-90 352.9 44.4)">GND</text>
<text x="352.9" y="42.7" transform="rotate(-90 352.9 42.7)">+3.3V</text>
<text x="365.6" y="44.4" transform="rotate(-90 365.6 44.4)">GND_ISO</text>
<text x="365.6" y="43.4" transform="rotate(-90 365.6 43.4)">5V_ISO</text>
<text x="64.1" y="48.1">Clock- D1-</text>
<text x="142.6" y="50.7">Clk_ISO</text>
<text x="143.2" y="48.1">5V_ISO</text>
<text x="205.7" y="50.7">GND_ISO</text>
<text x="205.7" y="48.1">CLK_DRV+</text>
<text x="225.9" y="49.3" transform="rotate(-90 225.9 49.3)">CLK_DRV+</text>
<text x="241.2" y="49.3" transform="rotate(-90 241.2 49.3)">CLK_DRV-</text>
<text x="263.9" y="50.7">Clock_MCU</text>
<text x="315" y="50.7">Clk_ISO</text>
<text x="83.7" y="58.4" transform="rotate(-90 83.7 58.4)">GND_ISO</text>
<text x="264.8" y="55.8">Data_MCU</text>
<text x="315" y="55.8">DATA_ISO</text>
<text x="374.5" y="60" transform="rotate(-90 374.5 60)">GND</text>
<text x="391" y="55.9" transform="rotate(-90 391 55.9)">GND_ISO</text>
<text x="26" y="65.9">Clock+</text>
<text x="267.8" y="65.9">B_MCU</text>
<text x="268" y="60.8">A_MCU</text>
<text x="315" y="65.9">B_ISO</text>
<text x="315" y="60.8">A_ISO</text>
<text x="26" y="68.5">Clock-</text>
<text x="30.2" y="71">A-</text>
<text x="315" y="71">GND_ISO</text>
<text x="26.4" y="76.1">5V_ISO</text>
<text x="30.2" y="73.5">A+</text>
<text x="270.2" y="76.1">GND</text>
<text x="315" y="76.1">GND_ISO</text>
<text x="24.8" y="78.6">GND_ISO</text>
<text x="30" y="81.2">Z+</text>
<text x="30" y="83.7">Z-</text>
<text x="68.1" y="83.7">B+ D1+</text>
<text x="143.8" y="83.7">Data+</text>
<text x="143.8" y="81.2">Data-</text>
<text x="205.7" y="83.7">Z-</text>
<text x="205.7" y="81.2">5V_ISO</text>
<text x="270.2" y="78.6">GND</text>
<text x="315" y="78.6">GND_ISO</text>
<text x="27" y="86.2">Data-</text>
<text x="27" y="88.8">Data+ 10</text>
<text x="68.1" y="88.8">B- D1-</text>
<text x="141.1" y="86.2">DATA_ISO</text>
<text x="143.2" y="88.8">5V_ISO</text>
<text x="205.7" y="88.8">Z_ISO</text>
<text x="205.7" y="86.2">Z+</text>
<text x="228.5" y="85.1" transform="rotate(-90 228.5 85.1)">GND_ISO</text>
<text x="228.5" y="84.1" transform="rotate(-90 228.5 84.1)">5V_ISO</text>
<text x="241.2" y="85.1" transform="rotate(-90 241.2 85.1)">GND_ISO</text>
<text x="241.2" y="84.1" transform="rotate(-90 241.2 84.1)">5V_ISO</text>
<text x="372" y="85.1" transform="rotate(-90 372 85.1)">Clock_MCU</text>
<text x="384.7" y="85.1" transform="rotate(-90 384.7 85.1)">Data_MCU</text>
<text x="396.1" y="85.1" transform="rotate(-90 396.1 85.1)">A_MCU</text>
<text x="30" y="91.3">B- 11</text>
<text x="30" y="93.9">B+ 12</text>
<text x="144.5" y="91.3">A_ISO</text>
<text x="147" y="93.9">A+</text>
<text x="205.7" y="91.3">GND_ISO</text>
<text x="205.7" y="93.9">B_ISO</text>
<text x="22.4" y="96.4">VREF_TEMP 13</text>
<text x="22.7" y="98.9">TEMP_AINP 14</text>
<text x="83.7" y="99.1" transform="rotate(-90 83.7 99.1)">GND_ISO</text>
<text x="141.7" y="98.9">GND_ISO</text>
<text x="147" y="96.4">A-</text>
<text x="205.7" y="98.9">B-</text>
<text x="205.7" y="96.4">B+</text>
<text x="266.1" y="98.9">GND_ISO</text>
<text x="315" y="98.9">GND</text>
<text x="340.2" y="99.1" transform="rotate(-90 340.2 99.1)">GND_ISO</text>
<text x="340.2" y="98.1" transform="rotate(-90 340.2 98.1)">5V_ISO</text>
<text x="352.9" y="99.1" transform="rotate(-90 352.9 99.1)">GND</text>
<text x="352.9" y="97.3" transform="rotate(-90 352.9 97.3)">+3.3V</text>
<text x="267.7" y="109.1">5V_ISO</text>
<text x="315" y="109.1">+3.3V</text>
<text x="372" y="109.2" transform="rotate(-90 372 109.2)">B_MCU</text>
<text x="384.7" y="109.2" transform="rotate(-90 384.7 109.2)">Z_MCU</text>
<text x="60.8" y="115.6" transform="rotate(-90 60.8 115.6)">Clock-~</text>
<text x="268.8" y="114.2">Z_ISO</text>
<text x="315" y="114.2">Z_MCU</text>
<text x="65.1" y="124.3">Data+ D1+</text>
<text x="65.1" y="129.4">Data- D1-</text>
<text x="266.1" y="129.4">GND_ISO</text>
<text x="315" y="134.5">GND</text>
<text x="372" y="134.6" transform="rotate(-90 372 134.6)">SD_TEMP_DATA</text>
<text x="384.7" y="134.6" transform="rotate(-90 384.7 134.6)">SD_TEMP_CLK</text>
<text x="83.7" y="139.7" transform="rotate(-90 83.7 139.7)">GND_ISO</text>
<text x="147.2" y="148.9" transform="rotate(-90 147.2 148.9)">A+</text>
<text x="180.2" y="149.1" transform="rotate(-90 180.2 149.1)">B+</text>
<text x="213.2" y="149" transform="rotate(-90 213.2 149)">Z+</text>
<text x="114.2" y="153.7" transform="rotate(-90 114.2 153.7)">TERM_DATA</text>
<text x="114.2" y="152.1" transform="rotate(-90 114.2 152.1)">Data+</text>
<text x="147.2" y="153.7" transform="rotate(-90 147.2 153.7)">TERM_A</text>
<text x="180.2" y="153.7" transform="rotate(-90 180.2 153.7)">TERM_B</text>
<text x="213.2" y="153.7" transform="rotate(-90 213.2 153.7)">TERM_Z</text>
<text x="126.9" y="161.3" transform="rotate(-90 126.9 161.3)">GND_ISO</text>
<text x="159.9" y="161.3" transform="rotate(-90 159.9 161.3)">GND_ISO</text>
<text x="192.9" y="161.3" transform="rotate(-90 192.9 161.3)">GND_ISO</text>
<text x="225.9" y="161.3" transform="rotate(-90 225.9 161.3)">GND_ISO</text>
<text x="114.2" y="168.9" transform="rotate(-90 114.2 168.9)">Data-</text>
<text x="147.2" y="168.9" transform="rotate(-90 147.2 168.9)">A-</text>
<text x="180.2" y="168.9" transform="rotate(-90 180.2 168.9)">B-</text>
<text x="213.2" y="168.9" transform="rotate(-90 213.2 168.9)">Z-</text>
<text x="60.5" y="192.9">VREF_TEMP D1+</text>
<text x="60.8" y="198">TEMP_AINP D1-</text>
<text x="165" y="195.7" transform="rotate(-90 165 195.7)">TEMP_AINP</text>
<text x="165" y="193" transform="rotate(-90 165 193)">GND_TEMP</text>
<text x="123.1" y="201.3" transform="rotate(-90 123.1 201.3)">5V_TEMP</text>
<text x="83.7" y="208.3" transform="rotate(-90 83.7 208.3)">GND_TEMP</text>
<text x="123.1" y="208.3" transform="rotate(-90 123.1 208.3)">GND_TEMP</text>
<text x="219.6" y="207.2" transform="rotate(-90 219.6 207.2)">TEMP_AINP</text>
<text x="219.6" y="204.5" transform="rotate(-90 219.6 204.5)">GND_TEMP</text>
<text x="107.8" y="220.4" transform="rotate(-90 107.8 220.4)">5V_TEMP</text>
<text x="107.8" y="219.7" transform="rotate(-90 107.8 219.7)">GND_TEMP</text>
<text x="143.4" y="219.7" transform="rotate(-90 143.4 219.7)">GND_TEMP</text>
<text x="143.4" y="222.7" transform="rotate(-90 143.4 222.7)">VREF_TEMP</text>
<text x="258.9" y="237.4">TEMP_AINP</text>
<text x="259.4" y="239.9">GND_TEMP</text>
<text x="260.9" y="234.8">5V_TEMP</text>
<text x="315" y="239.9">SD_TEMP_DATA</text>
<text x="315" y="237.4">SD_TEMP_CLK</text>
<text x="315" y="234.8">+3.3V</text>
<text x="62.1" y="245.1" transform="rotate(-90 62.1 245.1)">+12V</text>
<text x="259.4" y="242.4">GND_TEMP</text>
<text x="315" y="242.4">GND mV,</text>
<text x="114.1" y="251.3">+12V</text>
<text x="215.8" y="248.9" transform="rotate(-90 215.8 248.9)">5V_TEMP</text>
<text x="109.5" y="256.4">GND_TEMP</text>
<text x="115.3" y="253.9">GND</text>
<text x="149.7" y="255.3" transform="rotate(-90 149.7 255.3)">5V_TEMP</text>
<text x="106.3" y="261.5">5V_TEMP_RAW</text>
<text x="109.5" y="259">GND_TEMP</text>
<text x="149.7" y="260.7" transform="rotate(-90 149.7 260.7)">5V_TEMP_RAW</text>
<text x="250.1" y="262.3" transform="rotate(-90 250.1 262.3)">5V_TEMP</text>
<text x="250.1" y="261.6" transform="rotate(-90 250.1 261.6)">GND_TEMP</text>
<text x="262.8" y="262.3" transform="rotate(-90 262.8 262.3)">5V_TEMP</text>
<text x="262.8" y="261.6" transform="rotate(-90 262.8 261.6)">GND_TEMP</text>
<text x="340.2" y="261.6" transform="rotate(-90 340.2 261.6)">GND</text>
<text x="340.2" y="259.9" transform="rotate(-90 340.2 259.9)">+3.3V</text>
<text x="82.4" y="268" transform="rotate(-90 82.4 268)">GND</text>
<text x="82.4" y="265.6" transform="rotate(-90 82.4 265.6)">+12V</text>
<text x="95.1" y="268" transform="rotate(-90 95.1 268)">GND</text>
<text x="95.1" y="265.6" transform="rotate(-90 95.1 265.6)">+12V</text>
<text x="194.2" y="268.7" transform="rotate(-90 194.2 268.7)">5V_TEMP</text>
<text x="194.2" y="268" transform="rotate(-90 194.2 268)">GND_TEMP</text>
<text x="165" y="272.5" transform="rotate(-90 165 272.5)">5V_TEMP</text>
<text x="165" y="271.8" transform="rotate(-90 165 271.8)">GND_TEMP</text>
<text x="177.7" y="272.5" transform="rotate(-90 177.7 272.5)">5V_TEMP</text>
<text x="177.7" y="271.8" transform="rotate(-90 177.7 271.8)">GND_TEMP</text>
<text x="215.8" y="278.1" transform="rotate(-90 215.8 278.1)">GND_TEMP</text>
</g>
<g font-size="1.3" fill="#a90000">
<text x="72.3" y="40.1">10</text>
<text x="93.3" y="40.1">7</text>
<text x="73" y="45.1">1</text>
<text x="93.3" y="45.1">4</text>
<text x="153" y="43.2">1</text>
<text x="153" y="45.7">2</text>
<text x="201.2" y="45.7">7</text>
<text x="201.2" y="43.2">8</text>
<text x="276.2" y="45.7">1</text>
<text x="311.1" y="45.7">16</text>
<text x="73" y="50.2">2</text>
<text x="93.3" y="50.2">5</text>
<text x="153" y="48.2">3</text>
<text x="153" y="50.8">4</text>
<text x="201.2" y="50.8">5</text>
<text x="201.2" y="48.2">6</text>
<text x="276.2" y="50.8">3</text>
<text x="311.1" y="50.8">14</text>
<text x="73" y="55.3">9</text>
<text x="85.8" y="56.6" transform="rotate(-90 85.8 56.6)">3</text>
<text x="93.3" y="55.3">6</text>
<text x="276.2" y="55.9">4</text>
<text x="311.1" y="55.9">13</text>
<text x="276.2" y="60.9">5</text>
<text x="311.1" y="60.9">12</text>
<text x="34.2" y="66">1</text>
<text x="34.2" y="68.6">2</text>
<text x="34.2" y="71.1">3</text>
<text x="276.2" y="66">6</text>
<text x="276.2" y="71.1">7</text>
<text x="311.1" y="71.1">10</text>
<text x="311.1" y="66">11</text>
<text x="34.2" y="73.6">4</text>
<text x="34.2" y="76.2">5</text>
<text x="276.2" y="76.2">2</text>
<text x="311.7" y="76.2">9</text>
<text x="34.2" y="78.7">6</text>
<text x="34.2" y="81.3">7</text>
<text x="34.2" y="83.8">8</text>
<text x="72.3" y="80.7">10</text>
<text x="93.3" y="80.7">7</text>
<text x="153" y="81.3">1</text>
<text x="153" y="83.8">2</text>
<text x="200.6" y="83.8">15</text>
<text x="200.6" y="81.3">16</text>
<text x="276.2" y="78.7">8</text>
<text x="311.1" y="78.7">15</text>
<text x="34.2" y="86.3">9</text>
<text x="73" y="85.8">1</text>
<text x="93.3" y="85.8">4</text>
<text x="153" y="86.3">3</text>
<text x="153" y="88.9">4</text>
<text x="200.6" y="88.9">13</text>
<text x="200.6" y="86.3">14</text>
<text x="73" y="90.9">2</text>
<text x="73" y="95.9">9</text>
<text x="93.3" y="90.9">5</text>
<text x="93.3" y="95.9">6</text>
<text x="153" y="91.4">5</text>
<text x="153" y="94">6</text>
<text x="200.6" y="94">11</text>
<text x="200.6" y="91.4">12</text>
<text x="85.8" y="97.2" transform="rotate(-90 85.8 97.2)">3</text>
<text x="153" y="96.5">7</text>
<text x="153" y="99">8</text>
<text x="200.6" y="96.5">10</text>
<text x="201.2" y="99">9</text>
<text x="276.2" y="99">1</text>
<text x="311.1" y="99">16</text>
<text x="276.2" y="104.1">2</text>
<text x="311.1" y="104.1">15</text>
<text x="276.2" y="109.2">3</text>
<text x="311.1" y="109.2">14</text>
<text x="276.2" y="114.3">4</text>
<text x="276.2" y="119.4">5</text>
<text x="311.1" y="119.4">12</text>
<text x="311.1" y="114.3">13</text>
<text x="72.3" y="121.3">10</text>
<text x="93.3" y="121.3">7</text>
<text x="276.2" y="124.4">6</text>
<text x="311.1" y="124.4">11</text>
<text x="73" y="126.4">1</text>
<text x="73" y="131.5">2</text>
<text x="93.3" y="126.4">4</text>
<text x="93.3" y="131.5">5</text>
<text x="276.2" y="129.5">7</text>
<text x="311.1" y="129.5">10</text>
<text x="73" y="136.6">9</text>
<text x="85.8" y="137.9" transform="rotate(-90 85.8 137.9)">3</text>
<text x="93.3" y="136.6">6</text>
<text x="276.2" y="134.6">8</text>
<text x="311.7" y="134.6">9</text>
<text x="72.3" y="189.9">10</text>
<text x="93.3" y="189.9">7</text>
<text x="73" y="195">1</text>
<text x="93.3" y="195">4</text>
<text x="123.2" y="195" transform="rotate(-90 123.2 195)">1</text>
<text x="73" y="200.1">2</text>
<text x="93.3" y="200.1">5</text>
<text x="131.4" y="200.6">2 VREF_TEMP</text>
<text x="73" y="205.2">9</text>
<text x="85.8" y="206.4" transform="rotate(-90 85.8 206.4)">3</text>
<text x="93.3" y="205.2">6</text>
<text x="123.2" y="207.7" transform="rotate(-90 123.2 207.7)">3</text>
<text x="272.3" y="234.9">1</text>
<text x="272.3" y="237.5">2</text>
<text x="310.4" y="237.5">7</text>
<text x="310.4" y="234.9">8</text>
<text x="272.3" y="240">3</text>
<text x="272.3" y="242.5">4</text>
<text x="310.4" y="242.5">5</text>
<text x="310.4" y="240">6</text>
<text x="121.2" y="251.4">1</text>
<text x="121.2" y="254">2</text>
<text x="121.2" y="256.5">5</text>
<text x="121.2" y="259.1">6</text>
<text x="121.2" y="261.6">7</text>
</g>
</svg>
